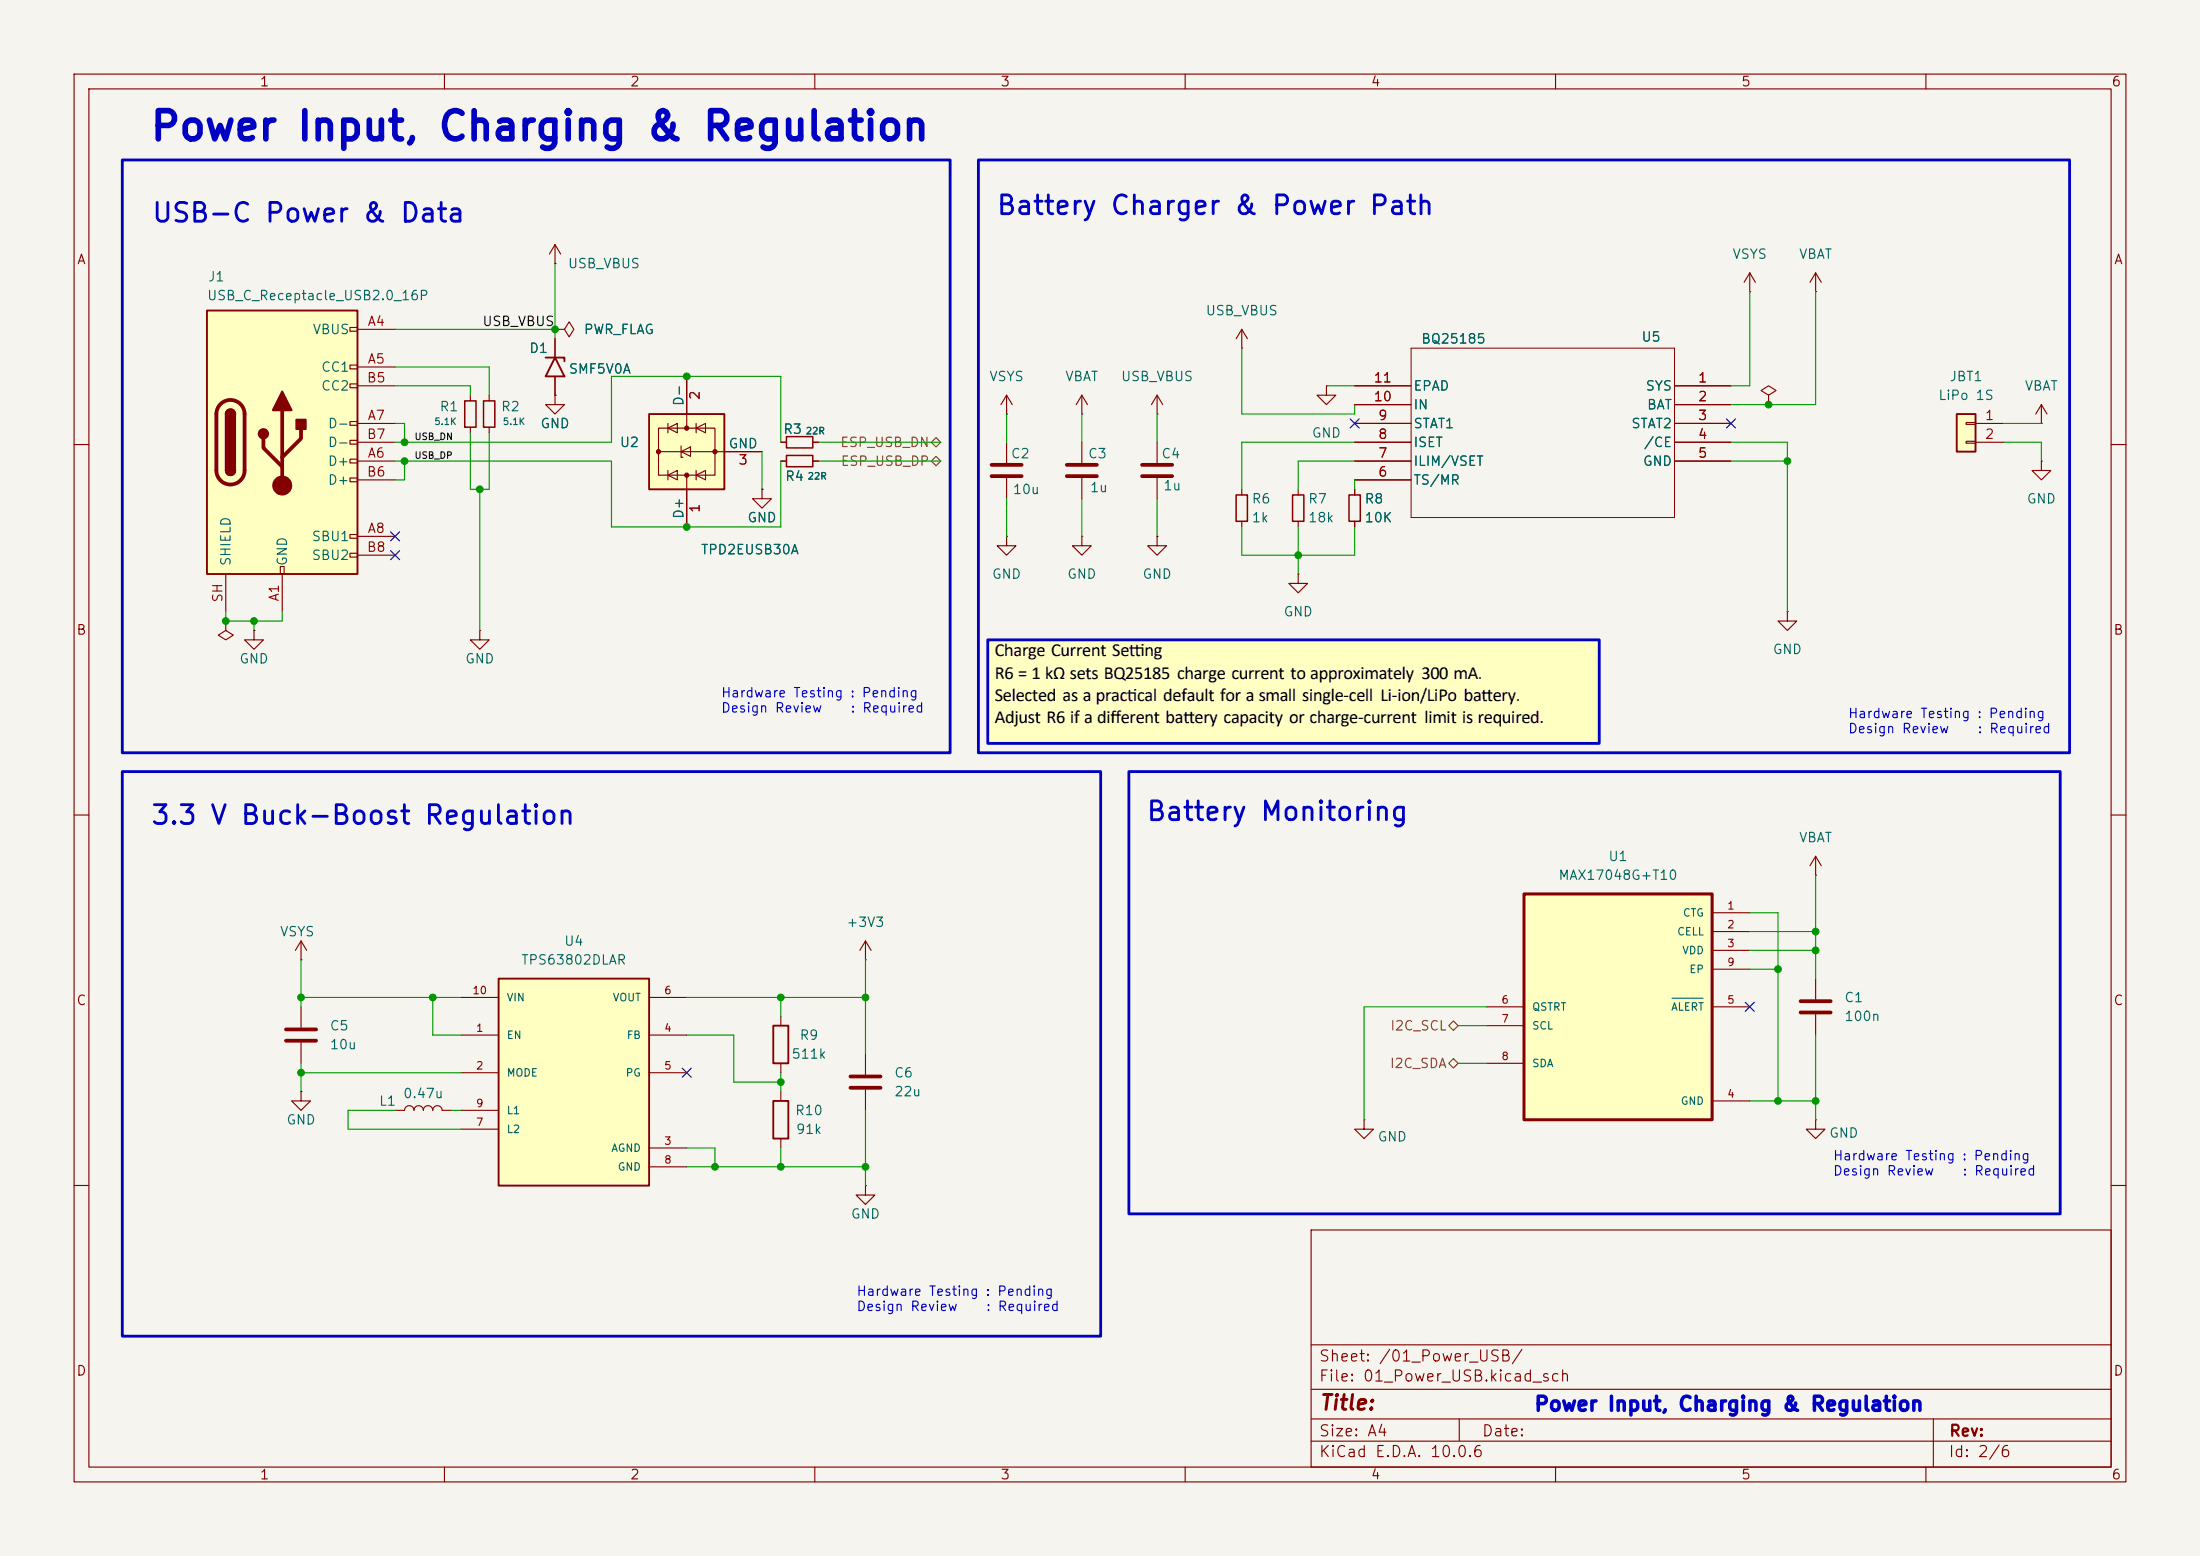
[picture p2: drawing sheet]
<svg xmlns="http://www.w3.org/2000/svg" width="297mm" height="210mm" viewBox="0 0 297 210" stroke-linecap="round" stroke-linejoin="round" font-family="sans-serif">
<path d="M0 0h297v210h-297z" fill="#f5f4ef" stroke="#f5f4ef" stroke-width=".14"/>
<g fill="none" stroke="#840000" stroke-width=".15">
<path d="M10 10h277v190h-277zM12 12h273v186h-273zM60 10v2M110 10v2M160 10v2M210 10v2M260 10v2M10 60h2M285 60h2M10 110h2M285 110h2M10 160h2"/>
<path d="M177 166h108v32h-108zM285 160h2M60 198v2M110 198v2M160 198v2M177 194.5h108M177 191.5h108M177 187.5h108M177 181.5h108M197 191.5v3M210 198v2M260 198v2"/>
<path d="M261 191.5v6.5"/>
</g>
<path d="M133.3 86.4h82.6v13.9h-82.6z" fill="#ffffc2"/>
<path d="M66 53.3v.8M66 57.7v.7M74.9 53.3v1.3h1.3l-1.3 1.3-1.2-1.3h1.2M74.9 53.3h.1M275.6 62.2v1.3h1.3l-1.3 1.3-1.3-1.3h1.3M275.6 62.2h.1" fill="none" stroke="#840000" stroke-width=".15"/>
<path d="M65.3 54.1h1.5v3.6h-1.5z" fill="none" stroke="#840000" stroke-width=".2"/>
<path d="M27.9 41.9h20.4v35.6h-20.4z" fill="#ffffc2"/>
<g fill="none" stroke="#840000" stroke-width=".15">
<path d="M74.9 35.6h.1M74.9 33l-.7 1.3M74.9 33l.8 1.3M74.9 33v2.6M47.2 44.2h1.1v.5h-1.1zM47.2 49.3h1.1v.5h-1.1zM47.2 51.8h1.1v.5h-1.1zM47.2 56.9h1.1v.5h-1.1zM47.2 59.4h1.1v.5h-1.1zM48.3 44.5h5M48.3 49.5h5M48.3 57.2h5"/>
<path d="M48.3 52.1h5M48.3 59.7h5M74.9 44.5h1.3l.6-1.1 .7 1.1-.7 1-.6-1M74.9 44.5h.1M74.9 45.7v2.6M74.9 50.8v2.5M146 59.7v2.8M156.2 55.9h.1M156.2 53.3v2.6M156.2 59.7v2.8M156.2 53.3l-.8 1.3M156.2 53.3l.8 1.3"/>
<path d="M167.6 47h.1M167.6 44.5l-.7 1.2M167.6 44.5l.8 1.2M167.6 44.5v2.5M179.1 52.1v1.2h1.2l-1.2 1.3-1.3-1.3h1.3M179.1 52.1h.1M275.6 57.2h.1M275.6 54.6l-.8 1.3M275.6 54.6l.8 1.3M275.6 54.6v2.6M30.5 77.5v5.1M37.8 76.5h.6v1h-.6z"/>
<path d="M38.1 77.5v5.1M47.2 62h1.1v.5h-1.1zM47.2 64.5h1.1v.5h-1.1zM47.2 72.1h1.1v.5h-1.1zM47.2 74.7h1.1v.5h-1.1zM48.3 62.2h5M48.3 72.4h5M48.3 64.8h5M48.3 74.9h5M146 72.4v1.3h1.3l-1.3 1.2-1.2-1.2h1.2M146 72.4h.1M146 64.5v2.8"/>
<path d="M156.2 72.4v1.3h1.3l-1.3 1.2-1.3-1.2h1.3M156.2 72.4h.1M156.2 64.5v2.8M175.3 77.5v1.2h1.2l-1.2 1.3-1.3-1.3h1.3M175.3 77.5h.1M182.9 66v.8M182.9 70.4v.7M30.5 83.8v1.3l1 .6-1 .7-1-.7 1-.6M30.5 83.8h.1M34.3 85.1v1.3h1.3l-1.3 1.2-1.3-1.2h1.3M34.3 85.1h.1M64.8 85.1v1.3h1.2l-1.2 1.2-1.3-1.2h1.3"/>
<path d="M64.8 85.1h.1M241.3 82.6v1.2h1.3l-1.3 1.3-1.3-1.3h1.3M241.3 82.6h.1M105.4 137.2v1.2M105.4 143.5v1.3M105.4 147.3v1.3M105.4 153.7v1.2"/>
</g>
<path d="M27.9 41.9h20.4v35.6h-20.4zM30.5 55.9a.64 .64 0 0 1 .6-.7 .64 .64 0 0 1 .6 .7M73.7 48.3h2.5v.5M74.9 48.3l1.3 2.5h-2.5zM30.5 63.5a.64 .64 0 0 0 .6 .6 .64 .64 0 0 0 .6-.6M104.4 138.4h2v5.1h-2zM104.4 148.6h2v5.1h-2z" fill="none" stroke="#840000" stroke-width=".25"/>
<path d="M29.8 54.5a1.9 1.9 0 0 1 2-.4 1.9 1.9 0 0 1 1.2 1.8v7.6a1.91 1.91 0 0 1-1.9 1.9 1.91 1.91 0 0 1-1.9-1.9v-7.6a1.9 1.9 0 0 1 .6-1.4zM35.6 59.2v1.3l2.5 2.5M38.1 55.4v10.1M40.6 57.9v1.3l-2.5 2.5M144 62.7h4.1M144 64.3h4.1M154.2 62.7h4M154.2 64.3h4" fill="none" stroke="#840000" stroke-width=".51"/>
<g fill="#840000" stroke="#840000" stroke-width=".25">
<path d="M30.5 55.9h1.2v7.6h-1.2z"/>
<path d="M30.7 55.4a.64 .64 0 0 1 .7-.1 .64 .64 0 0 1 .3 .6h-1.2z"/>
<path d="M30.5 63.5h1.2a.64 .64 0 0 1-.6 .6 .64 .64 0 0 1-.6-.6z"/>
<path d="M38.1 52.8l1.3 2.6h-2.6z"/>
<path d="M40 56.6h1.3v1.3h-1.3z"/>
<circle cx="35.6" cy="58.5" r=".63"/>
</g>
<circle cx="38.1" cy="65.5" r="1.27" fill="#840000" stroke="#840000" stroke-width=".15"/>
<path d="M182.1 66.8h1.5v3.6h-1.5z" fill="none" stroke="#840000" stroke-width=".2"/>
<path d="M264.2 55.9h2.5v5.1h-2.5z" fill="#ffffc2"/>
<path d="M264.2 55.9h2.5v5.1h-2.5z" fill="none" stroke="#840000" stroke-width=".25"/>
<g fill="none" stroke="#840000" stroke-width=".15">
<path d="M245.1 39.4h.1M245.1 36.8l-.8 1.3M245.1 36.8l.8 1.3M245.1 36.8v2.6M146 55.9h.1M146 53.3l-.7 1.3M146 53.3l.8 1.3M146 53.3v2.6M265.4 57h1.3v.3h-1.3zM265.4 59.6h1.3v.2h-1.3zM266.7 57.2h3.8M266.7 59.7h3.8"/>
<path d="M245.1 118.1h.1M245.1 115.6v2.5M245.1 115.6l-.8 1.2M245.1 115.6l.8 1.2"/>
</g>
<path d="M205.7 120.7h25.4v30.4h-25.4z" fill="#ffffc2"/>
<path d="M205.7 120.7h25.4v30.4h-25.4z" fill="none" stroke="#840000" stroke-width=".41"/>
<g fill="none" stroke="#840000" stroke-width=".15">
<path d="M236.2 39.4h.1M236.2 36.8l-.7 1.3M236.2 36.8l.8 1.3M236.2 36.8v2.6M182.9 57.2h7.6M182.9 59.7h7.6M182.9 52.1h7.6M182.9 54.6h7.6M226.1 57.2h7.6M226.1 59.7h7.6M226.1 52.1h7.6M226.1 54.6h7.6"/>
<path d="M105.4 62.2h.8M109.7 62.2h.8M167.6 66v.8M167.6 70.4v.7M182.9 64.8h7.6M182.9 62.2h7.6M226.1 62.2h7.6M200.7 135.9h5M200.7 138.4h5M231.1 123.2h5.1M231.1 125.7h5.1M231.1 128.3h5.1"/>
<path d="M231.1 135.9h5.1M231.1 130.8h5.1M245.1 132.1v2.8M245.1 136.9v2.8M116.8 142.2v2.8M116.8 147.1v2.8M184.1 151.1v1.3h1.3l-1.3 1.3-1.2-1.3h1.2M184.1 151.1h.1M200.7 143.5h5M231.1 148.6h5.1M245.1 151.1v1.3h1.3l-1.3 1.3-1.3-1.3h1.3M245.1 151.1h.1"/>
<path d="M116.8 160v1.3h1.3l-1.3 1.3-1.2-1.3h1.2M116.8 160h.1"/>
</g>
<path d="M225.7 134.7h4.2" fill="none" stroke="#006464" stroke-width=".15"/>
<path d="M243.1 135.1h4M243.1 136.7h4M114.8 145.3h4.1M114.8 146.8h4.1" fill="none" stroke="#840000" stroke-width=".51"/>
<path d="M190.5 47h35.6v22.9h-35.6z" fill="none" stroke="#840000" stroke-width=".14"/>
<path d="M106.2 61.5h3.5v1.5h-3.5zM166.9 66.8h1.5v3.6h-1.5z" fill="none" stroke="#840000" stroke-width=".2"/>
<path d="M87.6 55.9h10.2v10.1h-10.2z" fill="#ffffc2"/>
<path d="M87.6 55.9h10.2v10.1h-10.2z" fill="none" stroke="#840000" stroke-width=".25"/>
<g fill="none" stroke="#840000" stroke-width=".15">
<path d="M63.5 53.3v.8M63.5 57.7v.7M88.9 57.8h7.6v6.3h-7.6zM90.2 57.8l1.2-.6v1.2zM90.2 57.2v1.2M92.7 50.8v7M94 57.8l1.2-.6v1.2zM94 57.2v1.2M105.4 59.7h.8M109.7 59.7h.8M135.9 55.9h.1M135.9 53.3v2.6"/>
<path d="M135.9 59.7v2.8M135.9 53.3l-.8 1.3M135.9 53.3l.8 1.3M88.9 61h14M90.2 64.1l1.2-.6v1.3zM90.2 63.5v1.3M91.9 61l1.3-.7v1.3zM91.9 60.2v1.5h.3M92.7 64.1v7M94 64.1l1.2-.6v1.3zM94 63.5v1.3M102.9 66v1.3h1.2l-1.2 1.3-1.3-1.3h1.3"/>
<path d="M102.9 66h.1M135.9 72.4v1.3h1.3l-1.3 1.2-1.3-1.2h1.3M135.9 72.4h.1M135.9 64.5v2.8M40.6 129.5h.1M40.6 127v2.5M40.6 135.9v2.8M40.6 127l-.7 1.3M40.6 127l.8 1.3M116.8 129.5h.1M116.8 127l-.7 1.3M116.8 127l.8 1.3"/>
<path d="M116.8 127v2.5M40.6 140.7v2.8M53.3 149.9h1.3a.64 .64 0 0 1 .6-.7 .64 .64 0 0 1 .7 .7 .64 .64 0 0 1 .6-.7 .64 .64 0 0 1 .6 .7 .64 .64 0 0 1 .7-.7 .64 .64 0 0 1 .6 .7 .64 .64 0 0 1 .7-.7 .64 .64 0 0 1 .6 .7h1.3"/>
</g>
<g fill="#840000" stroke="#840000" stroke-width=".15">
<circle cx="92.7" cy="64.1" r=".28"/>
<circle cx="88.9" cy="61" r=".28"/>
<circle cx="96.5" cy="61" r=".28"/>
<circle cx="92.7" cy="57.8" r=".28"/>
</g>
<path d="M62.7 54.1h1.6v3.6h-1.6zM106.2 58.9h3.5v1.6h-3.5z" fill="none" stroke="#840000" stroke-width=".2"/>
<path d="M133.9 62.7h4M133.9 64.3h4M38.6 138.9h4.1M38.6 140.5h4.1" fill="none" stroke="#840000" stroke-width=".51"/>
<path d="M67.3 132.1h20.3v27.9h-20.3z" fill="#ffffc2"/>
<path d="M67.3 132.1h20.3v27.9h-20.3z" fill="none" stroke="#840000" stroke-width=".25"/>
<g fill="none" stroke="#840000" stroke-width=".15">
<path d="M74.9 44.5h.1M74.9 53.3h.1M74.9 45.7v2.6M74.9 50.8v2.5M92.7 50.8v5.1M105.4 59.7h.8M109.7 59.7h.8M182.9 57.2h7.6M182.9 59.7h7.6M182.9 52.1h7.6M182.9 54.6h7.6M226.1 57.2h7.6"/>
<path d="M226.1 59.7h7.6M226.1 52.1h7.6M226.1 54.6h7.6M238.8 53.3l1-.6-1-.6-1.1 .6 1.1 .6v1.3M238.8 54.6h.1M92.7 66v5.1M97.8 61h5.1M102.9 66h.1M105.4 62.2h.8M109.7 62.2h.8M175.3 66v.8M175.3 70.4v.7"/>
<path d="M182.9 64.8h7.6M182.9 62.2h7.6M182.9 66v.8M182.9 70.4v.7M226.1 62.2h7.6M62.2 139.7h5.1M62.2 134.6h5.1M87.6 139.7h5.1M87.6 134.6h5.1M40.6 147.3v1.3h1.3l-1.3 1.3-1.2-1.3h1.2M40.6 147.3h.1M62.2 144.8h5.1"/>
<path d="M62.2 152.4h5.1M62.2 149.9h5.1M87.6 144.8h5.1M87.6 154.9h5.1M87.6 157.5h5.1"/>
</g>
<path d="M174.5 66.8h1.5v3.6h-1.5z" fill="none" stroke="#840000" stroke-width=".2"/>
<path d="M125.7 59.7l.7-.6 .6 .6-.6 .6zM125.7 62.2l.7-.6 .6 .6-.6 .7zM195.6 138.4l.6-.6 .6 .6-.6 .7zM195.6 143.5l.6-.6 .6 .6-.6 .6z" fill="none" stroke="#725600" stroke-width=".15"/>
<g fill="none" stroke="#009600" stroke-width=".15">
<path d="M74.9 35.6v10.1M236.2 39.4v12.7h-2.5M245.1 39.4v15.2h-11.4M53.3 59.7h29.2v-8.9h22.9v8.9M53.3 52.1h10.2v1.2M53.3 57.2h1.3v2.5M53.3 49.5h12.7v3.8M53.3 44.5h21.6M63.5 58.4v7.6h2.5v-7.6M110.5 59.7h16.5M135.9 55.9v3.8M146 55.9v3.8"/>
<path d="M156.2 55.9v3.8M167.6 47v8.9h15.3v-1.3M179.1 52.1h3.8M182.9 59.7h-15.3v6.3M233.7 59.7h7.6v22.9M270.5 59.7h5.1v2.5M270.5 57.2h5.1M53.3 62.2h29.2v8.9h22.9v-8.9M54.6 62.2v2.6h-1.3M64.8 66v19.1M102.9 61v5M110.5 62.2h16.5"/>
<path d="M135.9 67.3v5.1M146 67.3v5.1M156.2 67.3v5.1M167.6 71.1v3.8h15.3v-3.8M175.3 71.1v6.4M182.9 62.2h-7.6v3.8M182.9 64.8v1.2M233.7 62.2h7.6M30.5 82.6v1.2h7.6v-1.2M34.3 83.8v1.3M245.1 118.1v14M40.6 134.6h21.6"/>
<path d="M40.6 129.5v6.4M58.4 134.6v5.1h3.8M92.7 139.7h6.4v6.4h6.3M92.7 134.6h24.1M105.4 134.6v2.6M116.8 129.5v12.7M196.8 138.4h3.9M200.7 135.9h-16.6v15.2M236.2 125.7h8.9M236.2 128.3h8.9M236.2 123.2h3.8v25.4M236.2 130.8h3.8"/>
<path d="M245.1 139.7v11.4M40.6 143.5v3.8M40.6 144.8h21.6M53.3 149.9h-6.3v2.5h15.2M61 149.9h1.2M92.7 154.9h3.8v2.6M92.7 157.5h24.1M105.4 144.8v2.5M105.4 154.9v2.6M116.8 149.9v10.1M196.8 143.5h3.9M236.2 148.6h8.9"/>
</g>
<path d="M182.3 56.5l1.2 1.3M183.5 56.5l-1.2 1.3M233.1 56.5l1.2 1.3M234.3 56.5l-1.2 1.3M52.7 74.3l1.2 1.2M52.7 71.8l1.2 1.2M53.9 74.3l-1.2 1.2M53.9 71.8l-1.2 1.2M235.6 135.3l1.2 1.2M236.8 135.3l-1.2 1.2M92.1 144.2l1.2 1.2M93.3 144.2l-1.2 1.2" fill="none" stroke="#000084" stroke-width=".15"/>
<path d="M16.5 21.6h111.8v80h-111.8zM132.1 21.6h147.3v80h-147.3zM133.3 86.4h82.6v13.9h-82.6zM16.5 104.1h132.1v76.2h-132.1zM152.4 104.1h125.7v59.7h-125.7z" fill="none" stroke="#0000c2" stroke-width=".38"/>
<g fill="#009600" stroke="#009600" stroke-width=".14">
<circle cx="34.3" cy="83.8" r=".46"/>
<circle cx="54.6" cy="59.7" r=".46"/>
<circle cx="30.5" cy="83.8" r=".46"/>
<circle cx="92.7" cy="50.8" r=".46"/>
<circle cx="245.1" cy="125.7" r=".46"/>
<circle cx="245.1" cy="128.3" r=".46"/>
<circle cx="240" cy="148.6" r=".46"/>
<circle cx="245.1" cy="148.6" r=".46"/>
<circle cx="240" cy="130.8" r=".46"/>
<circle cx="105.4" cy="146.1" r=".46"/>
<circle cx="105.4" cy="134.6" r=".46"/>
<circle cx="105.4" cy="157.5" r=".46"/>
<circle cx="116.8" cy="134.6" r=".46"/>
<circle cx="116.8" cy="157.5" r=".46"/>
<circle cx="96.5" cy="157.5" r=".46"/>
<circle cx="241.3" cy="62.2" r=".46"/>
<circle cx="238.8" cy="54.6" r=".46"/>
<circle cx="64.8" cy="66" r=".46"/>
<circle cx="92.7" cy="71.1" r=".46"/>
<circle cx="54.6" cy="62.2" r=".46"/>
<circle cx="74.9" cy="44.5" r=".46"/>
<circle cx="40.6" cy="144.8" r=".46"/>
<circle cx="40.6" cy="134.6" r=".46"/>
<circle cx="58.4" cy="134.6" r=".46"/>
<circle cx="175.3" cy="74.9" r=".46"/>
</g>
<text font-size="3.8" fill="#0000c2" x="20.1" y="19.9">Power Input, Charging &amp; Regulation</text>
<g font-size="2.5" fill="#0000c2">
<text x="134.4" y="29.6">Battery Charger &amp; Power Path</text>
<text x="20.4" y="30.6">USB-C Power &amp; Data</text>
<text x="20.2" y="111.9">3.3 V Buck-Boost Regulation</text>
<text x="154.6" y="111.4">Battery Monitoring</text>
</g>
<g font-size="2.5">
<text x="134.3" y="88.6">Charge Current Set</text>
<text x="152.4" y="88.6">t</text>
<text x="152.4" y="88.6">ing</text>
<text x="134.3" y="91.6">R6 = 1 kΩ sets BQ25185 charge current to approximately 300 mA.</text>
<text x="134.3" y="94.6">Selected as a pract</text>
<text x="152.2" y="94.6">ical default for a small single-cell Li-ion/LiPo bat</text>
<text x="200" y="94.6">tery.</text>
<text x="134.3" y="97.6">Adjust R6 if a dif</text>
<text x="149.9" y="97.6">ferent bat</text>
<text x="159.8" y="97.6">tery capacity or charge-current limit is required.</text>
</g>
<text font-size="2" fill="#840000" x="178" y="190.8">Title:</text>
<text font-size="1.9" fill="#0000c2" x="207" y="190.9">Power Input, Charging &amp; Regulation</text>
<g font-size="1.5" fill="#840000">
<text x="178" y="184.1">Sheet: /01_Power_USB/</text>
<text x="178" y="186.8">File: 01_Power_USB.kicad_sch</text>
<text x="178" y="197">KiCad E.D.A. 10.0.6</text>
<text x="178" y="194.2">Size: A4</text>
<text x="200" y="194.2">Date:</text>
<text x="263" y="197">Id: 2/6</text>
<text x="263" y="194.2">Rev:</text>
</g>
<g font-size="1.3" fill="#840000">
<text x="35" y="12">1</text>
<text x="85" y="12">2</text>
<text x="135" y="12">3</text>
<text x="185" y="12">4</text>
<text x="235" y="12">5</text>
<text x="285" y="12">6</text>
<text x="10.3" y="36">A</text>
<text x="285.3" y="36">A</text>
<text x="10.2" y="86">B</text>
<text x="285.2" y="86">B</text>
<text x="10.2" y="136">C</text>
<text x="285.2" y="136">C</text>
<text x="10.2" y="186">D</text>
<text x="285.2" y="186">D</text>
<text x="35" y="200">1</text>
<text x="85" y="200">2</text>
<text x="135" y="200">3</text>
<text x="185" y="200">4</text>
<text x="235" y="200">5</text>
<text x="285" y="200">6</text>
</g>
<g font-size="1.3" fill="#006464">
<text x="233.8" y="35.3">VSYS</text>
<text x="242.8" y="35.3">VBAT</text>
<text x="27.9" y="40.8">USB_C_Receptacle_USB2.0_16P</text>
<text x="28" y="38.3">J1</text>
<text x="76.6" y="36.5">USB_VBUS</text>
<text x="42.1" y="45.4">VBUS</text>
<text x="71.4" y="48">D1</text>
<text x="78.7" y="45.4">PWR_FLAG</text>
<text x="162.7" y="42.9">USB_VBUS</text>
<text x="191.8" y="46.7">BQ25185</text>
<text x="221.5" y="46.4">U5</text>
<text x="43.3" y="50.5">CC1</text>
<text x="43.3" y="53">CC2</text>
<text x="76.7" y="50.7">SMF5V0A</text>
<text x="133.5" y="51.8">VSYS</text>
<text x="143.7" y="51.8">VBAT</text>
<text x="151.2" y="51.8">USB_VBUS</text>
<text x="190.7" y="53">EPAD</text>
<text x="222.1" y="53">SYS</text>
<text x="263.1" y="51.8">JBT1</text>
<text x="273.3" y="53">VBAT</text>
<text x="44.2" y="58.1">D-</text>
<text x="59.3" y="55.8">R1</text>
<text x="67.5" y="55.8">R2</text>
<text x="72.9" y="58.1">GND</text>
<text x="92.6" y="54.9" transform="rotate(-90 92.6 54.9)">D-</text>
<text x="105.6" y="58.9">R3</text>
<text x="177" y="59.4">GND</text>
<text x="190.7" y="58.1">STAT1</text>
<text x="190.7" y="55.6">IN</text>
<text x="220.1" y="58.1">STAT2</text>
<text x="222.3" y="55.6">BAT</text>
<text x="261.6" y="54.3">LiPo 1S</text>
<text x="44.2" y="63.2">D+</text>
<text x="44.2" y="65.7">D+</text>
<text x="44.2" y="60.7">D-</text>
<text x="83.6" y="60.7">U2</text>
<text x="98.3" y="60.8">GND</text>
<text x="105.9" y="65.2">R4</text>
<text x="136.4" y="62.2">C2</text>
<text x="146.8" y="62.2">C3</text>
<text x="156.7" y="62.2">C4</text>
<text x="190.7" y="65.7">TS/MR</text>
<text x="190.7" y="63.2">ILIM/VSET</text>
<text x="190.7" y="60.7">ISET</text>
<text x="221.7" y="63.2">GND</text>
<text x="221.8" y="60.7">/CE</text>
<text x="92.6" y="70.1" transform="rotate(-90 92.6 70.1)">D+</text>
<text x="100.8" y="70.8">GND</text>
<text x="136.6" y="67">10u</text>
<text x="147.1" y="66.7">1u</text>
<text x="157" y="66.5">1u</text>
<text x="168.9" y="68.3">R6</text>
<text x="168.9" y="70.8">1k</text>
<text x="176.5" y="68.3">R7</text>
<text x="176.5" y="70.8">18k</text>
<text x="184.1" y="68.3">R8</text>
<text x="184.1" y="70.8">10K</text>
<text x="273.5" y="68.3">GND</text>
<text x="31.4" y="76.5" transform="rotate(-90 31.4 76.5)">SHIELD</text>
<text x="39.1" y="76.5" transform="rotate(-90 39.1 76.5)">GND</text>
<text x="42" y="73.4">SBU1</text>
<text x="42" y="75.9">SBU2</text>
<text x="94.5" y="75.1">TPD2EUSB30A</text>
<text x="133.8" y="78.4">GND</text>
<text x="144" y="78.4">GND</text>
<text x="154.1" y="78.4">GND</text>
<text x="173.2" y="83.5">GND</text>
<text x="32.2" y="89.9">GND</text>
<text x="62.7" y="89.9">GND</text>
<text x="239.2" y="88.6">GND</text>
<text x="242.8" y="114">VBAT</text>
<text x="210.3" y="119.1">MAX17048G+T10</text>
<text x="217" y="116.5">U1</text>
<text x="114.2" y="125.4">+3V3</text>
<text x="37.7" y="126.7">VSYS</text>
<text x="70.3" y="130.5">TPS63802DLAR</text>
<text x="76.1" y="128">U4</text>
<text x="248.9" y="135.6">C1</text>
<text x="44.4" y="139.4">C5</text>
<text x="44.4" y="141.9">10u</text>
<text x="106.8" y="143.2">511k</text>
<text x="107.9" y="140.7">R9</text>
<text x="248.9" y="138.1">100n</text>
<text x="51.1" y="149.6">L1</text>
<text x="54.3" y="148.5">0.47u</text>
<text x="120.6" y="145.7">C6</text>
<text x="120.6" y="148.3">22u</text>
<text x="38.6" y="152.1">GND</text>
<text x="107.2" y="150.8">R10</text>
<text x="107.4" y="153.4">91k</text>
<text x="185.9" y="154.4">GND</text>
<text x="246.9" y="153.9">GND</text>
<text x="114.8" y="164.8">GND</text>
</g>
<g font-size="1.3" fill="#a90000">
<text x="49.5" y="44.3">A4</text>
<text x="49.4" y="51.9">B5</text>
<text x="49.5" y="49.4">A5</text>
<text x="185.4" y="51.9">11</text>
<text x="229.1" y="51.9">1</text>
<text x="49.4" y="59.6">B7</text>
<text x="49.5" y="57">A7</text>
<text x="94.8" y="54.1" transform="rotate(-90 94.8 54.1)">2</text>
<text x="185.4" y="54.5">10</text>
<text x="186" y="59.6">8</text>
<text x="186" y="57">9</text>
<text x="229.1" y="57">3</text>
<text x="229.1" y="59.6">4</text>
<text x="229.1" y="54.5">2</text>
<text x="267.9" y="57">1</text>
<text x="267.9" y="59.6">2</text>
<text x="49.4" y="64.6">B6</text>
<text x="49.5" y="62.1">A6</text>
<text x="99.6" y="63">3</text>
<text x="186" y="64.6">6</text>
<text x="186" y="62.1">7</text>
<text x="229.1" y="62.1">5</text>
<text x="94.8" y="69.3" transform="rotate(-90 94.8 69.3)">1</text>
<text x="49.4" y="74.8">B8</text>
<text x="49.5" y="72.3">A8</text>
<text x="30.3" y="81.4" transform="rotate(-90 30.3 81.4)">SH</text>
<text x="38" y="81.3" transform="rotate(-90 38 81.3)">A1</text>
</g>
<text font-size="1.3" fill="#0f0f0f" x="65" y="44.3">USB_VBUS</text>
<g font-size="1.3" fill="#725600">
<text x="113.3" y="60.7">ESP_USB_DN</text>
<text x="113.4" y="63.2">ESP_USB_DP</text>
<text x="187.6" y="139.4">I2C_SCL</text>
<text x="187.5" y="144.5">I2C_SDA</text>
</g>
<g font-size="1.3" fill="#0000c2">
<text x="97.3" y="94.4">Hardware Testing : Pending</text>
<text x="97.3" y="96.5">Design Review</text>
<text x="114.7" y="96.5">: Required</text>
<text x="249.4" y="97.2">Hardware Testing : Pending</text>
<text x="249.4" y="99.3">Design Review</text>
<text x="266.9" y="99.3">: Required</text>
<text x="247.4" y="156.9">Hardware Testing : Pending</text>
<text x="247.4" y="159">Design Review</text>
<text x="264.8" y="159">: Required</text>
<text x="115.5" y="175.2">Hardware Testing : Pending</text>
<text x="115.5" y="177.3">Design Review</text>
<text x="133" y="177.3">: Required</text>
</g>
<g font-size="1" fill="#006464">
<text x="227.1" y="124">CTG</text>
<text x="226.3" y="126.5">CELL</text>
<text x="227" y="129">VDD</text>
<text x="228" y="131.6">EP</text>
<text x="68.3" y="135.4">VIN</text>
<text x="82.6" y="135.4">VOUT</text>
<text x="206.8" y="136.7">QSTRT</text>
<text x="225.5" y="136.7">ALERT</text>
<text x="68.3" y="140.5">EN</text>
<text x="84.5" y="140.5">FB</text>
<text x="206.8" y="139.2">SCL</text>
<text x="68.3" y="145.5">MODE</text>
<text x="84.4" y="145.5">PG</text>
<text x="206.8" y="144.3">SDA</text>
<text x="226.8" y="149.4">GND</text>
<text x="68.3" y="153.2">L2</text>
<text x="68.3" y="150.6">L1</text>
<text x="82.4" y="155.7">AGND</text>
<text x="83.3" y="158.2">GND</text>
</g>
<g font-size="1" fill="#a90000">
<text x="233.1" y="123">1</text>
<text x="233.1" y="125.5">2</text>
<text x="233.1" y="128.1">3</text>
<text x="233.1" y="130.6">9</text>
<text x="63.7" y="134.4">10</text>
<text x="89.6" y="134.4">6</text>
<text x="202.6" y="135.7">6</text>
<text x="233.1" y="135.7">5</text>
<text x="64.2" y="139.5">1</text>
<text x="89.6" y="139.5">4</text>
<text x="202.6" y="138.2">7</text>
<text x="202.6" y="143.3">8</text>
<text x="64.2" y="144.6">2</text>
<text x="64.2" y="149.7">9</text>
<text x="89.6" y="144.6">5</text>
<text x="233.1" y="148.4">4</text>
<text x="64.2" y="152.2">7</text>
<text x="89.6" y="154.8">3</text>
<text x="89.6" y="157.3">8</text>
</g>
<g font-size=".9" fill="#0f0f0f">
<text x="55.9" y="59.6">USB_DN</text>
<text x="55.9" y="62.1">USB_DP</text>
</g>
<g font-size=".9" fill="#006464">
<text x="58.5" y="57.6">5.1K</text>
<text x="67.8" y="57.6">5.1K</text>
<text x="108.7" y="58.8">22R</text>
<text x="109" y="64.9">22R</text>
</g>
</svg>
